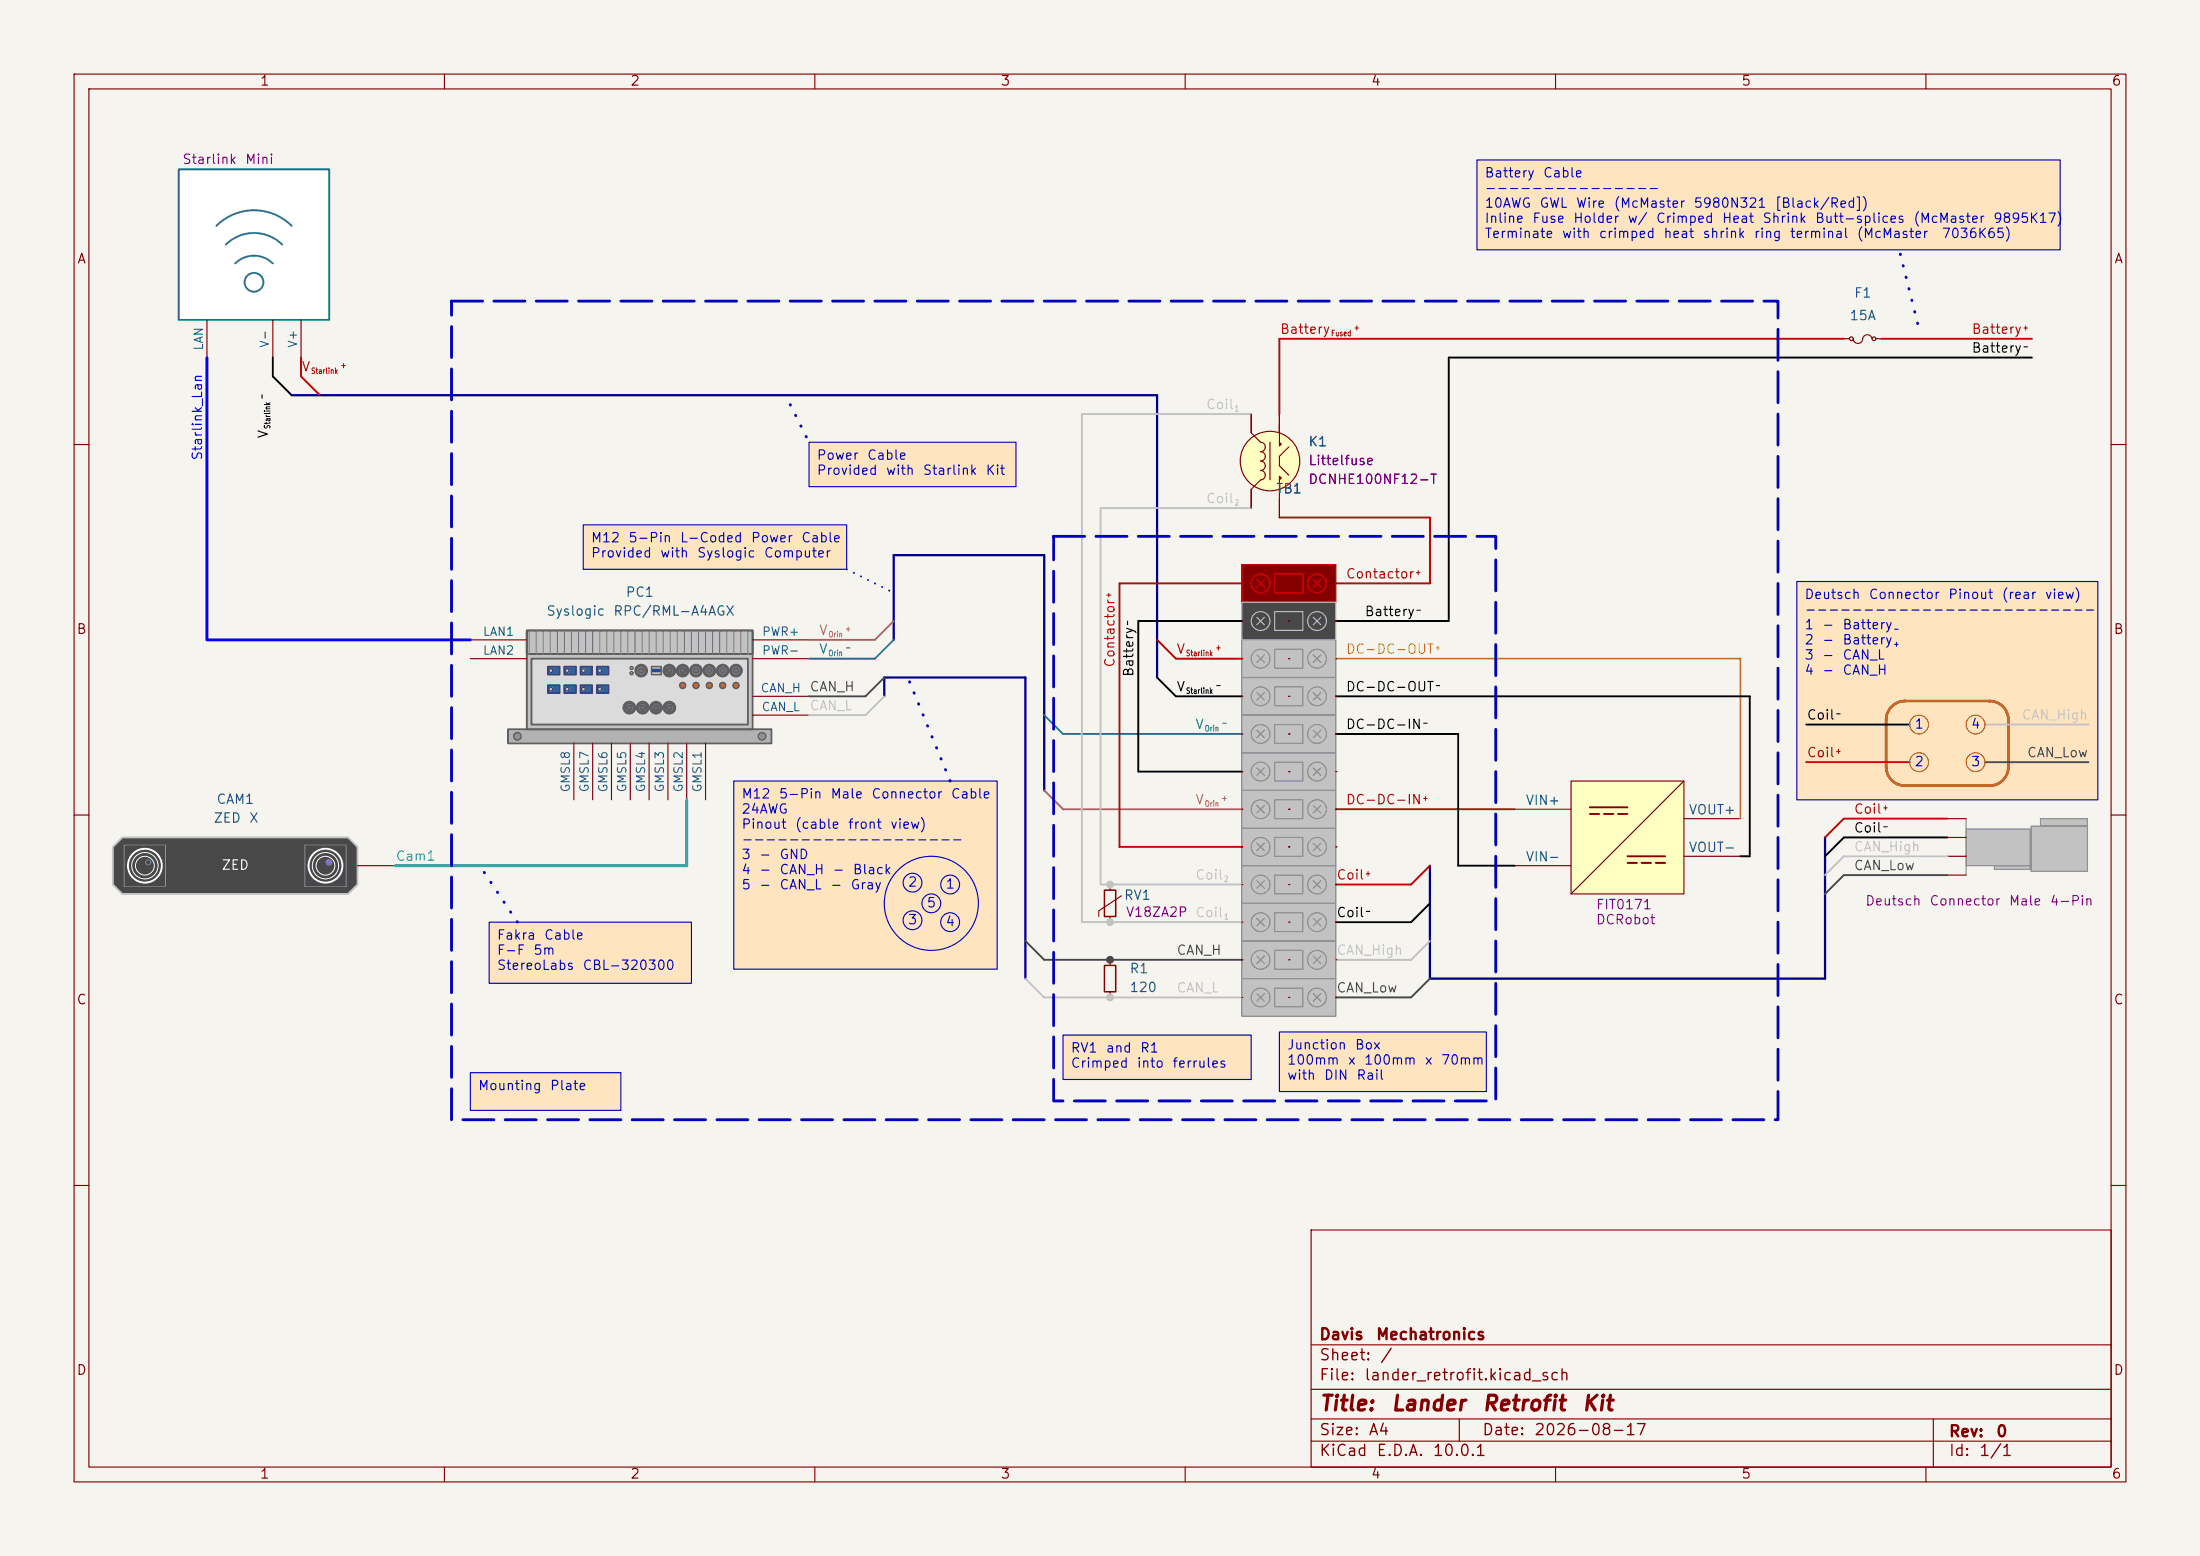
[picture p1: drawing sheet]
<svg xmlns="http://www.w3.org/2000/svg" width="297mm" height="210mm" viewBox="0 0 297 210" stroke-linecap="round" stroke-linejoin="round" font-family="sans-serif">
<path d="M0 0h297v210h-297z" fill="#f5f4ef" stroke="#f5f4ef" stroke-width=".14"/>
<g fill="none" stroke="#840000" stroke-width=".15">
<path d="M10 10h277v190h-277zM12 12h273v186h-273zM60 10v2M110 10v2M160 10v2M210 10v2M260 10v2M10 60h2M285 60h2M10 110h2M285 110h2M10 160h2"/>
<path d="M177 166h108v32h-108zM285 160h2M60 198v2M110 198v2M160 198v2M177 194.5h108M177 191.5h108M177 187.5h108M177 181.5h108M197 191.5v3M210 198v2M260 198v2"/>
<path d="M261 191.5v6.5"/>
</g>
<g fill="#ffe5bf">
<path d="M66 124.5h27.3v8.2h-27.3z"/>
<path d="M78.7 70.8h35.6v6h-35.6z"/>
<path d="M63.5 144.8h20.3v5.1h-20.3z"/>
<path d="M172.7 139.3h28v8h-28z"/>
<path d="M242.6 78.5h40.6v29.5h-40.6z"/>
<path d="M199.4 21.6h78.7v12.1h-78.7z"/>
<path d="M99.1 105.4h35.5v25.4h-35.5z"/>
<path d="M109.2 59.7h28v6h-28z"/>
<path d="M143.5 139.7h25.4v6h-25.4z"/>
</g>
<g fill="#c2c2c2">
<path d="M169.7 130l1-1z"/>
<path d="M169.7 129l1 1z"/>
<path d="M177.3 130l1-1z"/>
<path d="M177.3 129l1 1z"/>
</g>
<g fill="#c2c2c2" stroke="#c2c2c2" stroke-width=".14">
<circle cx="170.2" cy="129.5" r="1.27"/>
<circle cx="177.8" cy="129.5" r="1.27"/>
</g>
<g fill="#c2c2c2">
<path d="M167.6 127h12.7v5.1h-12.7z"/>
<path d="M172.1 128.3h3.8v2.5h-3.8z"/>
</g>
<g fill="none" stroke="#848484" stroke-width=".15">
<path d="M167.6 127h12.7v5.1h-12.7zM169.7 129l1 1M170.7 129l-1 1M172.1 128.3h3.8v2.5h-3.8zM177.3 129l1 1M178.3 129l-1 1"/>
<circle cx="170.2" cy="129.5" r="1.27"/>
<circle cx="177.8" cy="129.5" r="1.27"/>
</g>
<path d="M167.6 129.5h.1M174 129.5h.1M180.3 129.5h.1" fill="none" stroke="#840000" stroke-width=".15"/>
<g fill="#840000">
<path d="M167.6 76.2h12.7v5.1h-12.7z"/>
<path d="M172.1 77.5h3.8v2.5h-3.8z"/>
</g>
<g fill="none" stroke="#f00" stroke-width=".15">
<path d="M167.6 76.2h12.7v5.1h-12.7zM169.7 78.2l1 1M170.7 78.2l-1 1M172.1 77.5h3.8v2.5h-3.8zM177.3 78.2l1 1M178.3 78.2l-1 1"/>
<circle cx="170.2" cy="78.7" r="1.27"/>
<circle cx="177.8" cy="78.7" r="1.27"/>
</g>
<path d="M167.6 78.7h.1M174 78.7h.1M180.3 78.7h.1" fill="none" stroke="#840000" stroke-width=".15"/>
<g fill="#c2c2c2">
<path d="M170.7 88.4l-1 1z"/>
<path d="M169.7 88.4l1 1z"/>
<path d="M177.3 89.4l1-1z"/>
<path d="M177.3 88.4l1 1z"/>
</g>
<g fill="#c2c2c2" stroke="#c2c2c2" stroke-width=".14">
<circle cx="170.2" cy="88.9" r="1.27"/>
<circle cx="177.8" cy="88.9" r="1.27"/>
</g>
<g fill="#c2c2c2">
<path d="M167.6 86.4h12.7v5h-12.7z"/>
<path d="M172.1 87.6h3.8v2.6h-3.8z"/>
</g>
<g fill="none" stroke="#848484" stroke-width=".15">
<path d="M167.6 86.4h12.7v5h-12.7zM169.7 88.4l1 1M170.7 88.4l-1 1M172.1 87.6h3.8v2.6h-3.8zM177.3 88.4l1 1M178.3 88.4l-1 1"/>
<circle cx="170.2" cy="88.9" r="1.27"/>
<circle cx="177.8" cy="88.9" r="1.27"/>
</g>
<path d="M167.6 88.9h.1M174 88.9h.1M180.3 88.9h.1" fill="none" stroke="#840000" stroke-width=".15"/>
<g fill="#484848">
<path d="M167.6 81.3h12.7v5.1h-12.7z"/>
<path d="M172.1 82.6h3.8v2.5h-3.8z"/>
</g>
<g fill="none" stroke="#c2c2c2" stroke-width=".15">
<path d="M167.6 81.3h12.7v5.1h-12.7zM169.7 83.3l1 1M170.7 83.3l-1 1M172.1 82.6h3.8v2.5h-3.8zM177.3 83.3l1 1M178.3 83.3l-1 1"/>
<circle cx="170.2" cy="83.8" r="1.27"/>
<circle cx="177.8" cy="83.8" r="1.27"/>
</g>
<path d="M167.6 83.8h.1M174 83.8h.1M180.3 83.8h.1" fill="none" stroke="#840000" stroke-width=".15"/>
<path d="M24.1 22.9h20.3v20.3h-20.3z" fill="#fff"/>
<g fill="none" stroke="#008484" stroke-width=".25">
<path d="M24.1 22.9h20.3v20.3h-20.3zM29.2 30.5a7.2 7.2 0 0 1 10.2 0M30.5 33a5.4 5.4 0 0 1 7.6 0M31.7 35.6a3.6 3.6 0 0 1 5.1 0"/>
<circle cx="34.3" cy="38.1" r="1.27"/>
</g>
<g fill="none" stroke="#840000" stroke-width=".15">
<path d="M27.9 43.2v5.1M36.8 43.2v5.1M40.6 43.2v5.1M168.9 55.9v2.5l1.3 1.3a.63 .63 0 0 1 .6 .6 .63 .63 0 0 1-.6 .7 .64 .64 0 0 1 .6 .6 .64 .64 0 0 1-.6 .6 .64 .64 0 0 1 .6 .7 .64 .64 0 0 1-.6 .6 .64 .64 0 0 1 .6 .6 .64 .64 0 0 1-.6 .7l-1.3 1.2v2.6M171.4 59.7v5.1M172.7 59.7l.3 .2-.3 .3zM172.7 55.9v3.8M172.7 64.3l.3 .2-.3 .3zM172.7 64.8v5.1M174 60.3l-1.3 1.3v1.3l1.3 1.2"/>
<circle cx="171.4" cy="62.2" r="4"/>
</g>
<circle cx="171.4" cy="62.2" r="4" fill="#ffffc2" stroke="#ffffc2" stroke-width=".14"/>
<path d="M15.2 114.3l1.3-1.3h30.5l1.3 1.3v5.1l-1.3 1.3h-30.5l-1.3-1.3z" fill="#484848"/>
<g fill="#6e92be" stroke="#6e92be" stroke-width=".14">
<circle cx="44.4" cy="116.4" r=".35"/>
<circle cx="20" cy="116.4" r=".35"/>
</g>
<circle cx="19.6" cy="116.8" r="1.78" fill="#404040" stroke="#404040" stroke-width=".14"/>
<path d="M16.8 114h5.6v5.6h-5.6zM41.1 114h5.6v5.6h-5.6z" fill="none" stroke="#848484" stroke-width=".15"/>
<path d="M15.2 114.3l1.3-1.3h30.5l1.3 1.3v5.1l-1.3 1.3h-30.5l-1.3-1.3z" fill="none" stroke="#c2c2c2" stroke-width=".25"/>
<g fill="none" stroke="#6e92be" stroke-width=".14">
<circle cx="20" cy="116.4" r=".35"/>
<circle cx="44.4" cy="116.4" r=".35"/>
</g>
<g fill="none" stroke="#fff" stroke-width=".14">
<circle cx="19.6" cy="116.8" r="1.78"/>
<circle cx="19.6" cy="116.8" r="1.27"/>
<circle cx="43.9" cy="116.8" r="1.78"/>
<circle cx="43.9" cy="116.8" r="1.27"/>
</g>
<g fill="none" stroke="#fff" stroke-width=".25">
<circle cx="19.6" cy="116.8" r="2.29"/>
<circle cx="43.9" cy="116.8" r="2.29"/>
</g>
<g fill="none" stroke="#840000" stroke-width=".15">
<path d="M248.9 45.7h.8M250.2 45.7a.66 .66 0 0 0 .7 .7 .66 .66 0 0 0 .6-.8 .64 .64 0 0 1 .7-.4 .64 .64 0 0 1 .5 .5M253.2 45.7h.8M48.3 116.8h5"/>
<circle cx="249.9" cy="45.7" r=".25"/>
<circle cx="253" cy="45.7" r=".25"/>
</g>
<g fill="#c2c2c2">
<path d="M170.7 134.1l-1 1z"/>
<path d="M169.7 134.1l1 1z"/>
<path d="M178.3 134.1l-1 1z"/>
<path d="M177.3 134.1l1 1z"/>
</g>
<g fill="#c2c2c2" stroke="#c2c2c2" stroke-width=".14">
<circle cx="170.2" cy="134.6" r="1.27"/>
<circle cx="177.8" cy="134.6" r="1.27"/>
</g>
<g fill="#c2c2c2">
<path d="M167.6 132.1h12.7v5.1h-12.7z"/>
<path d="M172.1 133.4h3.8v2.5h-3.8z"/>
</g>
<g fill="none" stroke="#848484" stroke-width=".15">
<path d="M167.6 132.1h12.7v5.1h-12.7zM169.7 134.1l1 1M170.7 134.1l-1 1M172.1 133.4h3.8v2.5h-3.8zM177.3 134.1l1 1M178.3 134.1l-1 1"/>
<circle cx="170.2" cy="134.6" r="1.27"/>
<circle cx="177.8" cy="134.6" r="1.27"/>
</g>
<path d="M167.6 134.6h.1M174 134.6h.1M180.3 134.6h.1" fill="none" stroke="#840000" stroke-width=".15"/>
<g fill="#c2c2c2">
<path d="M170.7 118.9l-1 1z"/>
<path d="M169.7 118.9l1 1z"/>
<path d="M177.3 119.9l1-1z"/>
<path d="M177.3 118.9l1 1z"/>
</g>
<g fill="#c2c2c2" stroke="#c2c2c2" stroke-width=".14">
<circle cx="170.2" cy="119.4" r="1.27"/>
<circle cx="177.8" cy="119.4" r="1.27"/>
</g>
<g fill="#c2c2c2">
<path d="M167.6 116.8h12.7v5.1h-12.7z"/>
<path d="M172.1 118.1h3.8v2.6h-3.8z"/>
</g>
<g fill="none" stroke="#848484" stroke-width=".15">
<path d="M167.6 116.8h12.7v5.1h-12.7zM169.7 118.9l1 1M170.7 118.9l-1 1M172.1 118.1h3.8v2.6h-3.8zM177.3 118.9l1 1M178.3 118.9l-1 1"/>
<circle cx="170.2" cy="119.4" r="1.27"/>
<circle cx="177.8" cy="119.4" r="1.27"/>
</g>
<path d="M167.6 119.4h.1M174 119.4h.1M180.3 119.4h.1" fill="none" stroke="#840000" stroke-width=".15"/>
<g fill="#c2c2c2">
<path d="M169.7 125l1-1z"/>
<path d="M169.7 124l1 1z"/>
<path d="M177.3 125l1-1z"/>
<path d="M177.3 124l1 1z"/>
</g>
<g fill="#c2c2c2" stroke="#c2c2c2" stroke-width=".14">
<circle cx="170.2" cy="124.5" r="1.27"/>
<circle cx="177.8" cy="124.5" r="1.27"/>
</g>
<g fill="#c2c2c2">
<path d="M167.6 121.9h12.7v5.1h-12.7z"/>
<path d="M172.1 123.2h3.8v2.5h-3.8z"/>
</g>
<g fill="none" stroke="#848484" stroke-width=".15">
<path d="M167.6 121.9h12.7v5.1h-12.7zM169.7 124l1 1M170.7 124l-1 1M172.1 123.2h3.8v2.5h-3.8zM177.3 124l1 1M178.3 124l-1 1"/>
<circle cx="170.2" cy="124.5" r="1.27"/>
<circle cx="177.8" cy="124.5" r="1.27"/>
</g>
<path d="M174 99.1h.1M174 104.1h.1M167.6 124.5h.1M174 124.5h.1M180.3 124.5h.1" fill="none" stroke="#840000" stroke-width=".15"/>
<g fill="none" stroke="#0ff" stroke-width=".15">
<path d="M173 98h2v7.2h-2zM174.2 98.8l-.5 .5M174.2 103.9l-.5 .5"/>
<circle cx="174" cy="99.1" r=".63"/>
<circle cx="174" cy="104.1" r=".63"/>
</g>
<g fill="#c2c2c2">
<path d="M169.7 94.5l1-1z"/>
<path d="M169.7 93.5l1 1z"/>
<path d="M177.3 94.5l1-1z"/>
<path d="M177.3 93.5l1 1z"/>
</g>
<g fill="#c2c2c2" stroke="#c2c2c2" stroke-width=".14">
<circle cx="170.2" cy="94" r="1.27"/>
<circle cx="177.8" cy="94" r="1.27"/>
</g>
<g fill="#c2c2c2">
<path d="M167.6 91.4h12.7v5.1h-12.7z"/>
<path d="M172.1 92.7h3.8v2.6h-3.8z"/>
</g>
<g fill="none" stroke="#848484" stroke-width=".15">
<path d="M167.6 91.4h12.7v5.1h-12.7zM169.7 93.5l1 1M170.7 93.5l-1 1M172.1 92.7h3.8v2.6h-3.8zM177.3 93.5l1 1M178.3 93.5l-1 1"/>
<circle cx="170.2" cy="94" r="1.27"/>
<circle cx="177.8" cy="94" r="1.27"/>
</g>
<path d="M167.6 94h.1M174 94h.1M180.3 94h.1" fill="none" stroke="#840000" stroke-width=".15"/>
<path d="M68.6 98.4h35.5v1.9h-35.5z" fill="#b2b2b2"/>
<circle cx="102.9" cy="99.4" r=".5" fill="#969696" stroke="#969696" stroke-width=".14"/>
<path d="M71.1 85.1h30.5v3.2h-30.5z" fill="#a8a8a8"/>
<path d="M71.1 85.1h30.5v13.3h-30.5z" fill="#c2c2c2"/>
<path d="M71.8 88.9h29.2v8.9h-29.2z" fill="#dbdbdb"/>
<g fill="#424242" stroke="#424242" stroke-width=".14">
<circle cx="99.4" cy="90.5" r=".3"/>
<circle cx="97.6" cy="90.5" r=".3"/>
<circle cx="95.8" cy="90.5" r=".3"/>
<circle cx="94" cy="90.5" r=".3"/>
<circle cx="92.2" cy="90.5" r=".3"/>
<circle cx="90.4" cy="90.5" r=".3"/>
<circle cx="90.4" cy="95.5" r=".3"/>
</g>
<g fill="#808080" stroke="#808080" stroke-width=".14">
<circle cx="99.4" cy="90.5" r=".75"/>
<circle cx="97.6" cy="90.5" r=".75"/>
<circle cx="95.8" cy="90.5" r=".75"/>
<circle cx="94" cy="90.5" r=".75"/>
</g>
<g fill="#bc963a" stroke="#bc963a" stroke-width=".14">
<circle cx="99.4" cy="92.5" r=".4"/>
<circle cx="97.6" cy="92.5" r=".4"/>
<circle cx="95.8" cy="92.5" r=".4"/>
<circle cx="94" cy="92.5" r=".4"/>
<circle cx="92.2" cy="92.5" r=".4"/>
</g>
<g fill="#569660" stroke="#569660" stroke-width=".14">
<circle cx="92.2" cy="90.5" r=".75"/>
<circle cx="90.4" cy="90.5" r=".75"/>
<circle cx="90.4" cy="95.5" r=".75"/>
</g>
<path d="M88 90h1.3v1.1h-1.3z" fill="#c8c8c8"/>
<path d="M88.1 90.3h1v.4h-1z" fill="#2448a0"/>
<g fill="#424242" stroke="#424242" stroke-width=".14">
<circle cx="88.6" cy="95.5" r=".3"/>
<circle cx="86.8" cy="95.5" r=".3"/>
<circle cx="86.6" cy="90.5" r=".3"/>
<circle cx="85" cy="95.5" r=".3"/>
</g>
<g fill="#569660" stroke="#569660" stroke-width=".14">
<circle cx="88.6" cy="95.5" r=".75"/>
<circle cx="86.8" cy="95.5" r=".75"/>
<circle cx="85" cy="95.5" r=".75"/>
</g>
<circle cx="86.6" cy="90.5" r=".75" fill="#808080" stroke="#808080" stroke-width=".14"/>
<g fill="#969696" stroke="#969696" stroke-width=".14">
<circle cx="85.3" cy="90.2" r=".22"/>
<circle cx="85.3" cy="90.9" r=".22"/>
</g>
<g fill="#2e68a8">
<path d="M80.6 90h1.6v1.1h-1.6z"/>
<path d="M80.6 92.5h1.6v1.1h-1.6z"/>
</g>
<g fill="#c8c8c8" stroke="#c8c8c8" stroke-width=".14">
<circle cx="81" cy="90.5" r=".25"/>
<circle cx="81" cy="93" r=".25"/>
</g>
<g fill="#2e68a8">
<path d="M78.4 90h1.6v1.1h-1.6z"/>
<path d="M78.4 92.5h1.6v1.1h-1.6z"/>
</g>
<g fill="#c8c8c8" stroke="#c8c8c8" stroke-width=".14">
<circle cx="78.8" cy="90.5" r=".25"/>
<circle cx="78.8" cy="93" r=".25"/>
</g>
<g fill="#2e68a8">
<path d="M76.2 90h1.6v1.1h-1.6z"/>
<path d="M76.2 92.5h1.6v1.1h-1.6z"/>
</g>
<g fill="#c8c8c8" stroke="#c8c8c8" stroke-width=".14">
<circle cx="76.6" cy="90.5" r=".25"/>
<circle cx="76.6" cy="93" r=".25"/>
</g>
<g fill="#2e68a8">
<path d="M74 90h1.6v1.1h-1.6z"/>
<path d="M74 92.5h1.6v1.1h-1.6z"/>
</g>
<g fill="#c8c8c8" stroke="#c8c8c8" stroke-width=".14">
<circle cx="74.4" cy="90.5" r=".25"/>
<circle cx="74.4" cy="93" r=".25"/>
</g>
<circle cx="69.8" cy="99.4" r=".5" fill="#969696" stroke="#969696" stroke-width=".14"/>
<path d="M68.6 98.4h35.5v1.9h-35.5zM71.1 85.1h30.5v3.2h-30.5zM71.1 85.1h30.5v13.3h-30.5zM71.8 88.9h29.2v8.9h-29.2z" fill="none" stroke="#646464" stroke-width=".25"/>
<g fill="none" stroke="#646464" stroke-width=".2">
<circle cx="69.8" cy="99.4" r=".5"/>
<circle cx="102.9" cy="99.4" r=".5"/>
</g>
<g fill="none" stroke="#787878" stroke-width=".14">
<path d="M71.4 85.1v3.2M72.4 85.1v3.2M73.3 85.1v3.2M74.3 85.1v3.2M75.2 85.1v3.2M76.2 85.1v3.2M77.2 85.1v3.2M78.1 85.1v3.2M79.1 85.1v3.2M80 85.1v3.2M81 85.1v3.2M81.9 85.1v3.2"/>
<path d="M82.9 85.1v3.2M83.8 85.1v3.2M84.8 85.1v3.2M85.7 85.1v3.2M86.7 85.1v3.2M87.6 85.1v3.2M88.6 85.1v3.2M89.5 85.1v3.2M90.5 85.1v3.2M91.4 85.1v3.2M92.4 85.1v3.2M93.3 85.1v3.2"/>
<path d="M94.3 85.1v3.2M95.2 85.1v3.2M96.2 85.1v3.2M97.2 85.1v3.2M98.1 85.1v3.2M99.1 85.1v3.2M100 85.1v3.2M101 85.1v3.2"/>
</g>
<g fill="none" stroke="#585858" stroke-width=".14">
<circle cx="85" cy="95.5" r=".3"/>
<circle cx="85.3" cy="90.9" r=".22"/>
<circle cx="85.3" cy="90.2" r=".22"/>
<circle cx="86.6" cy="90.5" r=".3"/>
<circle cx="86.8" cy="95.5" r=".3"/>
<circle cx="88.6" cy="95.5" r=".3"/>
<circle cx="90.4" cy="95.5" r=".3"/>
<circle cx="90.4" cy="90.5" r=".3"/>
<circle cx="92.2" cy="90.5" r=".3"/>
<circle cx="94" cy="90.5" r=".3"/>
<circle cx="95.8" cy="90.5" r=".3"/>
<circle cx="97.6" cy="90.5" r=".3"/>
<circle cx="99.4" cy="90.5" r=".3"/>
</g>
<g fill="none" stroke="#585858" stroke-width=".35">
<circle cx="85" cy="95.5" r=".75"/>
<circle cx="86.6" cy="90.5" r=".75"/>
<circle cx="86.8" cy="95.5" r=".75"/>
<circle cx="88.6" cy="95.5" r=".75"/>
<circle cx="90.4" cy="95.5" r=".75"/>
<circle cx="90.4" cy="90.5" r=".75"/>
<circle cx="92.2" cy="90.5" r=".75"/>
<circle cx="94" cy="90.5" r=".75"/>
<circle cx="95.8" cy="90.5" r=".75"/>
<circle cx="97.6" cy="90.5" r=".75"/>
<circle cx="99.4" cy="90.5" r=".75"/>
</g>
<g fill="none" stroke="#585858" stroke-width=".2">
<path d="M88 90h1.3v1.1h-1.3z"/>
<circle cx="92.2" cy="92.5" r=".4"/>
<circle cx="94" cy="92.5" r=".4"/>
<circle cx="95.8" cy="92.5" r=".4"/>
<circle cx="97.6" cy="92.5" r=".4"/>
<circle cx="99.4" cy="92.5" r=".4"/>
</g>
<path d="M88.1 90.3h1v.4h-1z" fill="none" stroke="#2448a0" stroke-width=".14"/>
<path d="M74 90h1.6v1.1h-1.6zM74 92.5h1.6v1.1h-1.6zM76.2 90h1.6v1.1h-1.6zM76.2 92.5h1.6v1.1h-1.6zM78.4 90h1.6v1.1h-1.6zM78.4 92.5h1.6v1.1h-1.6zM80.6 90h1.6v1.1h-1.6zM80.6 92.5h1.6v1.1h-1.6z" fill="none" stroke="#183c64" stroke-width=".2"/>
<g fill="none" stroke="#183c64" stroke-width=".14">
<circle cx="74.4" cy="93" r=".25"/>
<circle cx="74.4" cy="90.5" r=".25"/>
<circle cx="76.6" cy="93" r=".25"/>
<circle cx="76.6" cy="90.5" r=".25"/>
<circle cx="78.8" cy="93" r=".25"/>
<circle cx="78.8" cy="90.5" r=".25"/>
<circle cx="81" cy="93" r=".25"/>
<circle cx="81" cy="90.5" r=".25"/>
</g>
<g fill="none" stroke="#840000" stroke-width=".15">
<path d="M63.5 86.4h7.6M63.5 88.9h7.6M101.6 86.4h7.6M101.6 88.9h7.6M101.6 94h7.6M101.6 96.5h7.6M77.5 100.3v7.7M80 100.3v7.7M82.5 100.3v7.7M85.1 100.3v7.7M87.6 100.3v7.7M90.2 100.3v7.7"/>
<path d="M92.7 100.3v7.7M95.2 100.3v7.7"/>
</g>
<g fill="#c2c2c2">
<path d="M169.7 104.6l1-1z"/>
<path d="M169.7 103.6l1 1z"/>
<path d="M177.3 104.6l1-1z"/>
<path d="M177.3 103.6l1 1z"/>
</g>
<g fill="#c2c2c2" stroke="#c2c2c2" stroke-width=".14">
<circle cx="170.2" cy="104.1" r="1.27"/>
<circle cx="177.8" cy="104.1" r="1.27"/>
</g>
<g fill="#c2c2c2">
<path d="M167.6 101.6h12.7v5.1h-12.7z"/>
<path d="M172.1 102.9h3.8v2.5h-3.8z"/>
</g>
<g fill="none" stroke="#848484" stroke-width=".15">
<path d="M167.6 101.6h12.7v5.1h-12.7zM169.7 103.6l1 1M170.7 103.6l-1 1M172.1 102.9h3.8v2.5h-3.8zM177.3 103.6l1 1M178.3 103.6l-1 1"/>
<circle cx="170.2" cy="104.1" r="1.27"/>
<circle cx="177.8" cy="104.1" r="1.27"/>
</g>
<path d="M167.6 104.1h.1M174 104.1h.1M180.3 104.1h.1" fill="none" stroke="#840000" stroke-width=".15"/>
<g fill="#c2c2c2">
<path d="M265.4 111.9h8.7v4.9h-8.7z"/>
<path d="M269.2 116.8h4.9v.5h-4.9z"/>
<path d="M274.2 111.5h7.6v6.1h-7.6z"/>
<path d="M275.5 110.5h6.3v1h-6.3z"/>
</g>
<path d="M265.4 111.9h8.7v4.9h-8.7zM265.4 110.5v7.6M269.2 116.8h4.9v.5h-4.9zM274.2 111.5h7.6v6.1h-7.6zM275.5 110.5h6.3v1h-6.3z" fill="none" stroke="#848484" stroke-width=".15"/>
<path d="M262.9 110.5h2.5M262.9 113h2.5M262.9 115.6h2.5M262.9 118.1h2.5" fill="none" stroke="#840000" stroke-width=".15"/>
<g fill="#c2c2c2">
<path d="M169.7 99.6l1-1z"/>
<path d="M169.7 98.6l1 1z"/>
<path d="M178.3 98.6l-1 1z"/>
<path d="M177.3 98.6l1 1z"/>
</g>
<g fill="#c2c2c2" stroke="#c2c2c2" stroke-width=".14">
<circle cx="170.2" cy="99.1" r="1.27"/>
<circle cx="177.8" cy="99.1" r="1.27"/>
</g>
<g fill="#c2c2c2">
<path d="M167.6 96.5h12.7v5.1h-12.7z"/>
<path d="M172.1 97.8h3.8v2.5h-3.8z"/>
</g>
<g fill="none" stroke="#848484" stroke-width=".15">
<path d="M167.6 96.5h12.7v5.1h-12.7zM169.7 98.6l1 1M170.7 98.6l-1 1M172.1 97.8h3.8v2.5h-3.8zM177.3 98.6l1 1M178.3 98.6l-1 1"/>
<circle cx="170.2" cy="99.1" r="1.27"/>
<circle cx="177.8" cy="99.1" r="1.27"/>
</g>
<path d="M167.6 99.1h.1M174 99.1h.1M180.3 99.1h.1" fill="none" stroke="#840000" stroke-width=".15"/>
<path d="M212.1 105.4h15.2v15.3h-15.2z" fill="#ffffc2"/>
<path d="M174 114.3h.1M174 109.2h.1M204.5 109.2h7.6M204.5 116.8h7.6M212.1 105.4h15.2v15.3h-15.2zM227.3 105.4l-15.2 15.3M227.3 110.5h7.6M227.3 115.6h7.6M149.9 129.5v.8M149.9 133.9v.7" fill="none" stroke="#840000" stroke-width=".15"/>
<path d="M214.6 109h5.1M214.6 109.9h1.3M216.5 109.9h1.3M218.4 109.9h1.3M219.7 115.6h5.1M219.7 116.5h1.3M221.6 116.5h1.3M223.5 116.5h1.3" fill="none" stroke="#840000" stroke-width=".25"/>
<path d="M149.1 130.3h1.5v3.6h-1.5z" fill="none" stroke="#840000" stroke-width=".2"/>
<g fill="none" stroke="#0ff" stroke-width=".15">
<path d="M173 108.2h2v7.1h-2zM174.2 114l-.5 .6M174.2 109l-.5 .5"/>
<circle cx="174" cy="109.2" r=".63"/>
<circle cx="174" cy="114.3" r=".63"/>
</g>
<g fill="#c2c2c2">
<path d="M169.7 114.8l1-1z"/>
<path d="M169.7 113.8l1 1z"/>
<path d="M178.3 113.8l-1 1z"/>
<path d="M177.3 113.8l1 1z"/>
</g>
<g fill="#c2c2c2" stroke="#c2c2c2" stroke-width=".14">
<circle cx="170.2" cy="114.3" r="1.27"/>
<circle cx="177.8" cy="114.3" r="1.27"/>
</g>
<g fill="#c2c2c2">
<path d="M167.6 111.8h12.7v5h-12.7z"/>
<path d="M172.1 113h3.8v2.6h-3.8z"/>
</g>
<g fill="none" stroke="#848484" stroke-width=".15">
<path d="M167.6 111.8h12.7v5h-12.7zM169.7 113.8l1 1M170.7 113.8l-1 1M172.1 113h3.8v2.6h-3.8zM177.3 113.8l1 1M178.3 113.8l-1 1"/>
<circle cx="170.2" cy="114.3" r="1.27"/>
<circle cx="177.8" cy="114.3" r="1.27"/>
</g>
<path d="M149.9 119.4v.7M167.6 114.3h.1M174 114.3h.1M180.3 114.3h.1M149.9 123.7v.8M151.4 120.9l-3.1 2v.8" fill="none" stroke="#840000" stroke-width=".15"/>
<path d="M149.1 120.1h1.5v3.6h-1.5z" fill="none" stroke="#840000" stroke-width=".2"/>
<g fill="#c2c2c2">
<path d="M169.7 109.7l1-1z"/>
<path d="M169.7 108.7l1 1z"/>
<path d="M177.3 109.7l1-1z"/>
<path d="M177.3 108.7l1 1z"/>
</g>
<g fill="#c2c2c2" stroke="#c2c2c2" stroke-width=".14">
<circle cx="170.2" cy="109.2" r="1.27"/>
<circle cx="177.8" cy="109.2" r="1.27"/>
</g>
<g fill="#c2c2c2">
<path d="M167.6 106.7h12.7v5.1h-12.7z"/>
<path d="M172.1 108h3.8v2.5h-3.8z"/>
</g>
<g fill="none" stroke="#848484" stroke-width=".15">
<path d="M167.6 106.7h12.7v5.1h-12.7zM169.7 108.7l1 1M170.7 108.7l-1 1M172.1 108h3.8v2.5h-3.8zM177.3 108.7l1 1M178.3 108.7l-1 1"/>
<circle cx="170.2" cy="109.2" r="1.27"/>
<circle cx="177.8" cy="109.2" r="1.27"/>
</g>
<g fill="none" stroke="#840000" stroke-width=".15">
<path d="M168.9 55.9v2.5M172.7 55.9v2.5M167.6 78.7h.1M168.9 66v2.6M172.7 67.3v2.6M174 78.7h.1M180.3 78.7h.1M167.6 99.1h.1M167.6 94h.1M167.6 83.8h.1M167.6 88.9h.1M174 99.1h.1"/>
<path d="M174 94h.1M174 83.8h.1M174 88.9h.1M180.3 99.1h.1M180.3 94h.1M180.3 83.8h.1M180.3 88.9h.1M167.6 109.2h.1M167.6 114.3h.1M167.6 104.1h.1M167.6 119.4h.1M174 109.2h.1"/>
<path d="M174 114.3h.1M174 104.1h.1M174 119.4h.1M180.3 109.2h.1M180.3 114.3h.1M180.3 104.1h.1M180.3 119.4h.1M167.6 129.5h.1M167.6 124.5h.1M167.6 134.6h.1M174 129.5h.1M174 124.5h.1"/>
<path d="M174 134.6h.1M180.3 129.5h.1M180.3 124.5h.1M180.3 134.6h.1"/>
</g>
<path d="M268.6 94.6a2.54 2.54 0 0 1 2.5 2.6v6.3a2.55 2.55 0 0 1-2.5 2.5M268.6 94.6h-11.4a2.54 2.54 0 0 0-2.6 2.6v6.3a2.55 2.55 0 0 0 2.6 2.5h11.4" fill="none" stroke="#c60" stroke-width=".38"/>
<path d="M39.4 53.3h116.8v38.1M119.4 94v-2.6h19v40.7M120.6 86.4v-11.5h20.4v31.8M246.4 113v19.1h-53.4v-15.3" fill="none" stroke="#000084" stroke-width=".3"/>
<path d="M168.9 55.9h-22.9v68.6h21.6M168.9 68.6h-20.3v50.8h19M119.4 94l-2.6 2.5h-7.6M268 97.8h13.9M262.9 115.6h-14l-2.5 2.5M138.4 132.1l2.6 2.5h26.6M193 127l-2.5 2.5h-10.2" fill="none" stroke="#c2c2c2" stroke-width=".25"/>
<path d="M36.8 48.3v2.5l2.6 2.5M274.3 48.3h-78.7v35.5h-15.3M156.2 91.4l2.5 2.6h8.9M167.6 83.8h-13.9v20.3h13.9M180.3 99.1h16.5v17.7h7.7M180.3 94h55.9v21.6h-1.3M243.8 97.8h14M262.9 113h-14l-2.5 2.6M193 121.9l-2.5 2.6h-10.2" fill="none" stroke="#000" stroke-width=".25"/>
<path d="M120.6 83.8l-2.5 2.6h-8.9M141 106.7l2.5 2.5h24.1" fill="none" stroke="#a87754" stroke-width=".25"/>
<path d="M119.4 91.4l-2.6 2.6h-7.6M262.9 118.1h-14l-2.5 2.6M268 102.9h13.9M138.4 127l2.6 2.5h26.6M193 132.1l-2.5 2.5h-10.2" fill="none" stroke="#484848" stroke-width=".25"/>
<path d="M92.7 108v8.8h-39.4" fill="none" stroke="#00c2c2" stroke-width=".38"/>
<path d="M40.6 48.3v2.5l2.6 2.5M248.9 45.7h-76.2v10.2M254 45.7h20.3M167.6 78.7h-16.5v35.6h16.5M172.7 69.9h20.3v8.8h-12.7M156.2 86.4l2.5 2.5h8.9M180.3 109.2h24.2M193 116.8l-2.5 2.6h-10.2M243.8 102.9h14M262.9 110.5h-14l-2.5 2.5" fill="none" stroke="#c20000" stroke-width=".25"/>
<path d="M27.9 48.3v38.1h35.6" fill="none" stroke="#00f" stroke-width=".38"/>
<path d="M120.6 86.4l-2.5 2.5h-8.9M141 96.5l2.5 2.6h24.1" fill="none" stroke="#008484" stroke-width=".25"/>
<path d="M180.3 88.9h54.6v21.6" fill="none" stroke="#c2c200" stroke-width=".25"/>
<g fill="none" stroke="#0000c2" stroke-width=".15">
<path d="M199.4 21.6h78.7v12.1h-78.7zM109.2 59.7h28v6h-28zM78.7 70.8h35.6v6h-35.6zM242.6 78.5h40.6v29.5h-40.6zM99.1 105.4h35.5v25.4h-35.5zM66 124.5h27.3v8.2h-27.3zM143.5 139.7h25.4v6h-25.4zM172.7 139.3h28v8h-28zM63.5 144.8h20.3v5.1h-20.3z"/>
<circle cx="123.2" cy="119.1" r="1.27"/>
<circle cx="128.3" cy="119.4" r="1.27"/>
<circle cx="123.2" cy="124.2" r="1.27"/>
<circle cx="125.7" cy="121.9" r="6.3"/>
<circle cx="125.7" cy="121.9" r="1.27"/>
<circle cx="128.3" cy="124.5" r="1.27"/>
</g>
<path d="M61 40.6h179v110.5h-179zM142.2 72.4h59.7v76.2h-59.7z" fill="none" stroke="#0000c2" stroke-width=".38" stroke-dasharray="4.2 1.5"/>
<path d="M256.5 34.3l2.6 10.2M106.7 54.6l2.5 5.1M128.3 105.4l-5.7-14M69.8 124.5l-5-7.7" fill="none" stroke="#0000c2" stroke-width=".38" stroke-dasharray=".1 1.5"/>
<g fill="none" stroke="#c60" stroke-width=".15">
<circle cx="259.1" cy="97.8" r="1.27"/>
<circle cx="266.7" cy="97.8" r="1.27"/>
<circle cx="259.1" cy="102.9" r="1.27"/>
<circle cx="266.7" cy="102.9" r="1.27"/>
</g>
<path d="M114.3 76.8l6.3 3.2" fill="none" stroke="#0000c2" stroke-width=".25" stroke-dasharray=".1 1"/>
<g fill="#c2c2c2" stroke="#c2c2c2" stroke-width=".14">
<circle cx="149.9" cy="119.4" r=".46"/>
<circle cx="149.9" cy="134.6" r=".46"/>
<circle cx="149.9" cy="124.5" r=".46"/>
</g>
<circle cx="149.9" cy="129.5" r=".46" fill="#484848" stroke="#484848" stroke-width=".14"/>
<g font-size="2" fill="#840000">
<text x="178" y="190.9">Title:</text>
<text x="187.7" y="190.9">Lander</text>
<text x="200" y="190.9">Retrofit</text>
<text x="213.4" y="190.9">Kit</text>
</g>
<g font-size="1.5" fill="#840000">
<text x="178" y="184">Sheet:</text>
<text x="178" y="181.2">Davis</text>
<text x="185.7" y="181.2">Mechatronics</text>
<text x="186.2" y="184">/</text>
<text x="178" y="186.7">File:</text>
<text x="184.1" y="186.7">lander_retrofit.kicad_sch</text>
<text x="178" y="196.9">KiCad</text>
<text x="178" y="194.1">Size:</text>
<text x="184.7" y="194.1">A4</text>
<text x="185.7" y="196.9">E.D.A.</text>
<text x="193.3" y="196.9">10.0.1</text>
<text x="200" y="194.1">Date:</text>
<text x="207" y="194.1">2026-08-17</text>
<text x="263" y="194.3">Rev:</text>
<text x="263" y="196.9">Id:</text>
<text x="267.1" y="196.9">1/1</text>
<text x="269.4" y="194.3">0</text>
</g>
<g font-size="1.3" fill="#840000">
<text x="35" y="11.9">1</text>
<text x="85" y="11.9">2</text>
<text x="135" y="11.9">3</text>
<text x="185" y="11.9">4</text>
<text x="235" y="11.9">5</text>
<text x="285" y="11.9">6</text>
<text x="10.3" y="35.9">A</text>
<text x="285.3" y="35.9">A</text>
<text x="10.3" y="85.9">B</text>
<text x="285.3" y="85.9">B</text>
<text x="10.3" y="135.9">C</text>
<text x="285.3" y="135.9">C</text>
<text x="10.3" y="185.9">D</text>
<text x="285.3" y="185.9">D</text>
<text x="35" y="199.9">1</text>
<text x="85" y="199.9">2</text>
<text x="135" y="199.9">3</text>
<text x="185" y="199.9">4</text>
<text x="235" y="199.9">5</text>
<text x="285" y="199.9">6</text>
</g>
<g font-size="1.3" fill="#840084">
<text x="24.5" y="22.5">Starlink</text>
<text x="33" y="22.5">Mini</text>
<text x="176.5" y="63.1">Littelfuse</text>
<text x="176.5" y="65.6">DCNHE100NF12-T</text>
<text x="151.9" y="124.1">V18ZA2P</text>
<text x="215.4" y="125.1">DCRobot</text>
<text x="215.4" y="123">FIT0171</text>
<text x="251.7" y="122.5">Deutsch</text>
<text x="260.4" y="122.5">Connector</text>
<text x="271.1" y="122.5">Male</text>
<text x="276.6" y="122.5">4-Pin</text>
</g>
<g font-size="1.3" fill="#0000c2">
<text x="200.3" y="24.3">Battery</text>
<text x="200.3" y="26.3">---------------</text>
<text x="200.3" y="28.4">10AWG</text>
<text x="207.7" y="28.4">GWL</text>
<text x="208.2" y="24.3">Cable</text>
<text x="212.7" y="28.4">Wire</text>
<text x="217.8" y="28.4">(McMaster</text>
<text x="228.6" y="28.4">5980N321</text>
<text x="239.5" y="28.4">[Black/Red])</text>
<text x="200.3" y="30.4">Inline</text>
<text x="200.3" y="32.4">Terminate</text>
<text x="206.8" y="30.4">Fuse</text>
<text x="210.8" y="32.4">with</text>
<text x="212.3" y="30.4">Holder</text>
<text x="215.7" y="32.4">crimped</text>
<text x="219.6" y="30.4">w/</text>
<text x="223.5" y="30.4">Crimped</text>
<text x="224.5" y="32.4">heat</text>
<text x="229.8" y="32.4">shrink</text>
<text x="232.4" y="30.4">Heat</text>
<text x="236.7" y="32.4">ring</text>
<text x="237.8" y="30.4">Shrink</text>
<text x="241.5" y="32.4">terminal</text>
<text x="244.9" y="30.4">Butt-splices</text>
<text x="250.6" y="32.4">(McMaster</text>
<text x="258.2" y="30.4">(McMaster</text>
<text x="262" y="32.4">7036K65)</text>
<text x="269" y="30.4">9895K17)</text>
<text x="110.2" y="62.4">Power</text>
<text x="110.2" y="64.4">Provided</text>
<text x="117" y="62.4">Cable</text>
<text x="119.5" y="64.4">with</text>
<text x="124.5" y="64.4">Starlink</text>
<text x="133" y="64.4">Kit</text>
<text x="79.7" y="73.5">M12</text>
<text x="79.7" y="75.6">Provided</text>
<text x="84.7" y="73.5">5-Pin</text>
<text x="89" y="75.6">with</text>
<text x="91.7" y="73.5">L-Coded</text>
<text x="94" y="75.6">Syslogic</text>
<text x="101.3" y="73.5">Power</text>
<text x="103" y="75.6">Computer</text>
<text x="108.1" y="73.5">Cable</text>
<text x="243.5" y="81.2">Deutsch</text>
<text x="243.5" y="83.2">-------------------------</text>
<text x="252.2" y="81.2">Connector</text>
<text x="262.9" y="81.2">Pinout</text>
<text x="270.1" y="81.2">(rear</text>
<text x="276" y="81.2">view)</text>
<text x="243.5" y="85.3">1</text>
<text x="243.5" y="87.3">2</text>
<text x="243.5" y="89.3">3</text>
<text x="245.9" y="85.3">-</text>
<text x="245.9" y="87.3">-</text>
<text x="245.9" y="89.3">-</text>
<text x="248.6" y="85.3">Battery</text>
<text x="248.6" y="87.3">Battery</text>
<text x="248.6" y="89.3">CAN_L</text>
<text x="243.5" y="91.4">4</text>
<text x="245.9" y="91.4">-</text>
<text x="248.6" y="91.4">CAN_H</text>
<text x="258.4" y="98.7">1</text>
<text x="266" y="98.7">4</text>
<text x="258.4" y="103.7">2</text>
<text x="266" y="103.7">3</text>
<text x="100" y="108.1">M12</text>
<text x="100" y="110.1">24AWG</text>
<text x="100" y="112.2">Pinout</text>
<text x="105.1" y="108.1">5-Pin</text>
<text x="107.2" y="112.2">(cable</text>
<text x="112" y="108.1">Male</text>
<text x="114.4" y="112.2">front</text>
<text x="117.6" y="108.1">Connector</text>
<text x="120.1" y="112.2">view)</text>
<text x="128.3" y="108.1">Cable</text>
<text x="100" y="114.2">-------------------</text>
<text x="100" y="116.3">3</text>
<text x="100" y="118.3">4</text>
<text x="102.4" y="116.3">-</text>
<text x="102.4" y="118.3">-</text>
<text x="105.1" y="116.3">GND</text>
<text x="105.1" y="118.3">CAN_H</text>
<text x="112.3" y="118.3">-</text>
<text x="115" y="118.3">Black</text>
<text x="122.5" y="120">2</text>
<text x="100" y="120.4">5</text>
<text x="102.4" y="120.4">-</text>
<text x="105.1" y="120.4">CAN_L</text>
<text x="112" y="120.4">-</text>
<text x="114.7" y="120.4">Gray</text>
<text x="122.5" y="125.1">3</text>
<text x="125" y="122.8">5</text>
<text x="127.6" y="120.2">1</text>
<text x="127.6" y="125.3">4</text>
<text x="67" y="127.1">Fakra</text>
<text x="67" y="129.2">F-F</text>
<text x="67" y="131.2">StereoLabs</text>
<text x="71.9" y="129.2">5m</text>
<text x="73.4" y="127.1">Cable</text>
<text x="78.6" y="131.2">CBL-320300</text>
<text x="144.5" y="142.4">RV1</text>
<text x="149.2" y="142.4">and</text>
<text x="153.8" y="142.4">R1</text>
<text x="173.7" y="142">Junction</text>
<text x="182.8" y="142">Box</text>
<text x="64.5" y="147.5">Mounting</text>
<text x="74.2" y="147.5">Plate</text>
<text x="144.5" y="144.4">Crimped</text>
<text x="153.4" y="144.4">into</text>
<text x="158.2" y="144.4">ferrules</text>
<text x="173.7" y="144">100mm</text>
<text x="173.7" y="146.1">with</text>
<text x="178.7" y="146.1">DIN</text>
<text x="181.9" y="144">x</text>
<text x="183" y="146.1">Rail</text>
<text x="184.1" y="144">100mm</text>
<text x="192.2" y="144">x</text>
<text x="194.4" y="144">70mm</text>
</g>
<g font-size="1.3" fill="#006464">
<text x="250.2" y="40.5">F1</text>
<text x="249.6" y="43.5">15A</text>
<text x="176.5" y="60.6">K1</text>
<text x="172.2" y="66.9">TB1</text>
<text x="73.7" y="83.4">Syslogic</text>
<text x="82.7" y="83.4">RPC/RML-A4AGX</text>
<text x="84.4" y="80.9">PC1</text>
<text x="28.7" y="111.4">ZED</text>
<text x="29.1" y="108.8">CAM1</text>
<text x="33.5" y="111.4">X</text>
<text x="205.9" y="109">VIN+</text>
<text x="227.9" y="110.2">VOUT+</text>
<text x="205.9" y="116.6">VIN-</text>
<text x="227.9" y="115.3">VOUT-</text>
<text x="151.6" y="121.8">RV1</text>
<text x="152.4" y="131.7">R1</text>
<text x="152.4" y="134.2">120</text>
</g>
<g font-size="1.3" fill="#c20000">
<text x="172.7" y="45.4">Battery</text>
<text x="266.1" y="45.4">Battery</text>
<text x="40.6" y="50.5">V</text>
<text x="181.6" y="78.4">Contactor</text>
<text x="158.7" y="88.6">V</text>
<text x="150.8" y="90.2" transform="rotate(-90 150.8 90.2)">Contactor</text>
<text x="243.8" y="102.5">Coil</text>
<text x="181.6" y="108.9">DC-DC-IN</text>
<text x="250.2" y="110.1">Coil</text>
<text x="180.3" y="119">Coil</text>
</g>
<g font-size="1.3">
<text x="266.1" y="47.9">Battery</text>
<text x="36.5" y="59.3" transform="rotate(-90 36.5 59.3)">V</text>
<text x="184.1" y="83.5">Battery</text>
<text x="153.3" y="91.4" transform="rotate(-90 153.3 91.4)">Battery</text>
<text x="158.7" y="93.6">V</text>
<text x="181.6" y="93.6">DC-DC-OUT</text>
<text x="181.6" y="98.7">DC-DC-IN</text>
<text x="243.8" y="97.4">Coil</text>
<text x="250.2" y="112.7">Coil</text>
<text x="180.3" y="124.1">Coil</text>
</g>
<g font-size="1.3" fill="#c2c2c2">
<text x="162.7" y="55.5">Coil</text>
<text x="162.7" y="68.2">Coil</text>
<text x="109.2" y="96.2">CAN_L</text>
<text x="272.8" y="97.4">CAN_High</text>
<text x="161.3" y="119">Coil</text>
<text x="250.2" y="115.2">CAN_High</text>
<text x="161.3" y="124.1">Coil</text>
<text x="180.3" y="129.2">CAN_High</text>
<text x="158.7" y="134.3">CAN_L</text>
</g>
<text font-size="1.3" fill="#00f" x="27.6" y="62.2" transform="rotate(-90 27.6 62.2)">Starlink_Lan</text>
<g font-size="1.3" fill="#a87754">
<text x="110.5" y="86">V</text>
<text x="161.3" y="108.9">V</text>
</g>
<g font-size="1.3" fill="#008484">
<text x="110.5" y="88.6">V</text>
<text x="161.3" y="98.7">V</text>
</g>
<text font-size="1.3" fill="#c2c200" x="181.6" y="88.6">DC-DC-OUT</text>
<g font-size="1.3" fill="#484848">
<text x="109.2" y="93.6">CAN_H</text>
<text x="273.6" y="102.5">CAN_Low</text>
<text x="250.2" y="117.8">CAN_Low</text>
<text x="158.7" y="129.2">CAN_H</text>
<text x="180.3" y="134.3">CAN_Low</text>
</g>
<text font-size="1.3" fill="#fff" x="29.8" y="117.7">ZED</text>
<text font-size="1.3" fill="#00c2c2" x="53.3" y="116.5">Cam1</text>
<g font-size="1.1" fill="#006464">
<text x="27.7" y="47.4" transform="rotate(-90 27.7 47.4)">LAN</text>
<text x="36.6" y="47" transform="rotate(-90 36.6 47)">V-</text>
<text x="40.4" y="47" transform="rotate(-90 40.4 47)">V+</text>
<text x="65.1" y="86.1">LAN1</text>
<text x="65.1" y="88.6">LAN2</text>
<text x="102.8" y="86.1">PWR+</text>
<text x="102.8" y="88.6">PWR-</text>
<text x="102.6" y="93.7">CAN_H</text>
<text x="102.7" y="96.3">CAN_L</text>
<text x="77.2" y="107" transform="rotate(-90 77.2 107)">GMSL8</text>
<text x="79.8" y="107" transform="rotate(-90 79.8 107)">GMSL7</text>
<text x="82.3" y="107" transform="rotate(-90 82.3 107)">GMSL6</text>
<text x="84.8" y="107" transform="rotate(-90 84.8 107)">GMSL5</text>
<text x="87.4" y="107" transform="rotate(-90 87.4 107)">GMSL4</text>
<text x="89.9" y="107" transform="rotate(-90 89.9 107)">GMSL3</text>
<text x="92.5" y="107" transform="rotate(-90 92.5 107)">GMSL2</text>
<text x="95" y="107" transform="rotate(-90 95 107)">GMSL1</text>
</g>
<g font-size=".8" fill="#c20000">
<text x="179.6" y="45.6">Fused</text>
<text x="182.7" y="44.8">+</text>
<text x="273" y="44.8">+</text>
<text x="41.9" y="50.6">Starlink</text>
<text x="45.9" y="49.9">+</text>
<text x="191" y="77.8">+</text>
<text x="150.2" y="80.8" transform="rotate(-90 150.2 80.8)">+</text>
<text x="160" y="88.7">Starlink</text>
<text x="164" y="88">+</text>
<text x="247.7" y="101.9">+</text>
<text x="192" y="108.3">+</text>
<text x="254.1" y="109.6">+</text>
<text x="184.2" y="118.4">+</text>
</g>
<g font-size=".8">
<text x="273" y="47.3">-</text>
<text x="35.9" y="54" transform="rotate(-90 35.9 54)">-</text>
<text x="36.7" y="58" transform="rotate(-90 36.7 58)">Starlink</text>
<text x="191.1" y="82.9">-</text>
<text x="152.7" y="84.5" transform="rotate(-90 152.7 84.5)">-</text>
<text x="160" y="93.8">Starlink</text>
<text x="164" y="93">-</text>
<text x="193.7" y="93">-</text>
<text x="192" y="98.1">-</text>
<text x="247.7" y="96.9">-</text>
<text x="254.1" y="112.1">-</text>
<text x="184.2" y="123.5">-</text>
</g>
<g font-size=".8" fill="#c2c2c2">
<text x="166.6" y="55.7">1</text>
<text x="166.6" y="68.4">2</text>
<text x="165.2" y="119.2">2</text>
<text x="165.2" y="124.3">1</text>
</g>
<g font-size=".8" fill="#a87754">
<text x="111.8" y="86.2">Orin</text>
<text x="114" y="85.4">+</text>
<text x="162.6" y="109.1">Orin</text>
<text x="164.8" y="108.3">+</text>
</g>
<g font-size=".8" fill="#008484">
<text x="111.8" y="88.7">Orin</text>
<text x="114" y="88">-</text>
<text x="162.6" y="98.9">Orin</text>
<text x="164.8" y="98.1">-</text>
</g>
<text font-size=".8" fill="#c2c200" x="193.7" y="88">+</text>
<g font-size=".8" fill="#0000c2">
<text x="255.6" y="85.4">-</text>
<text x="255.6" y="87.5">+</text>
</g>
</svg>
